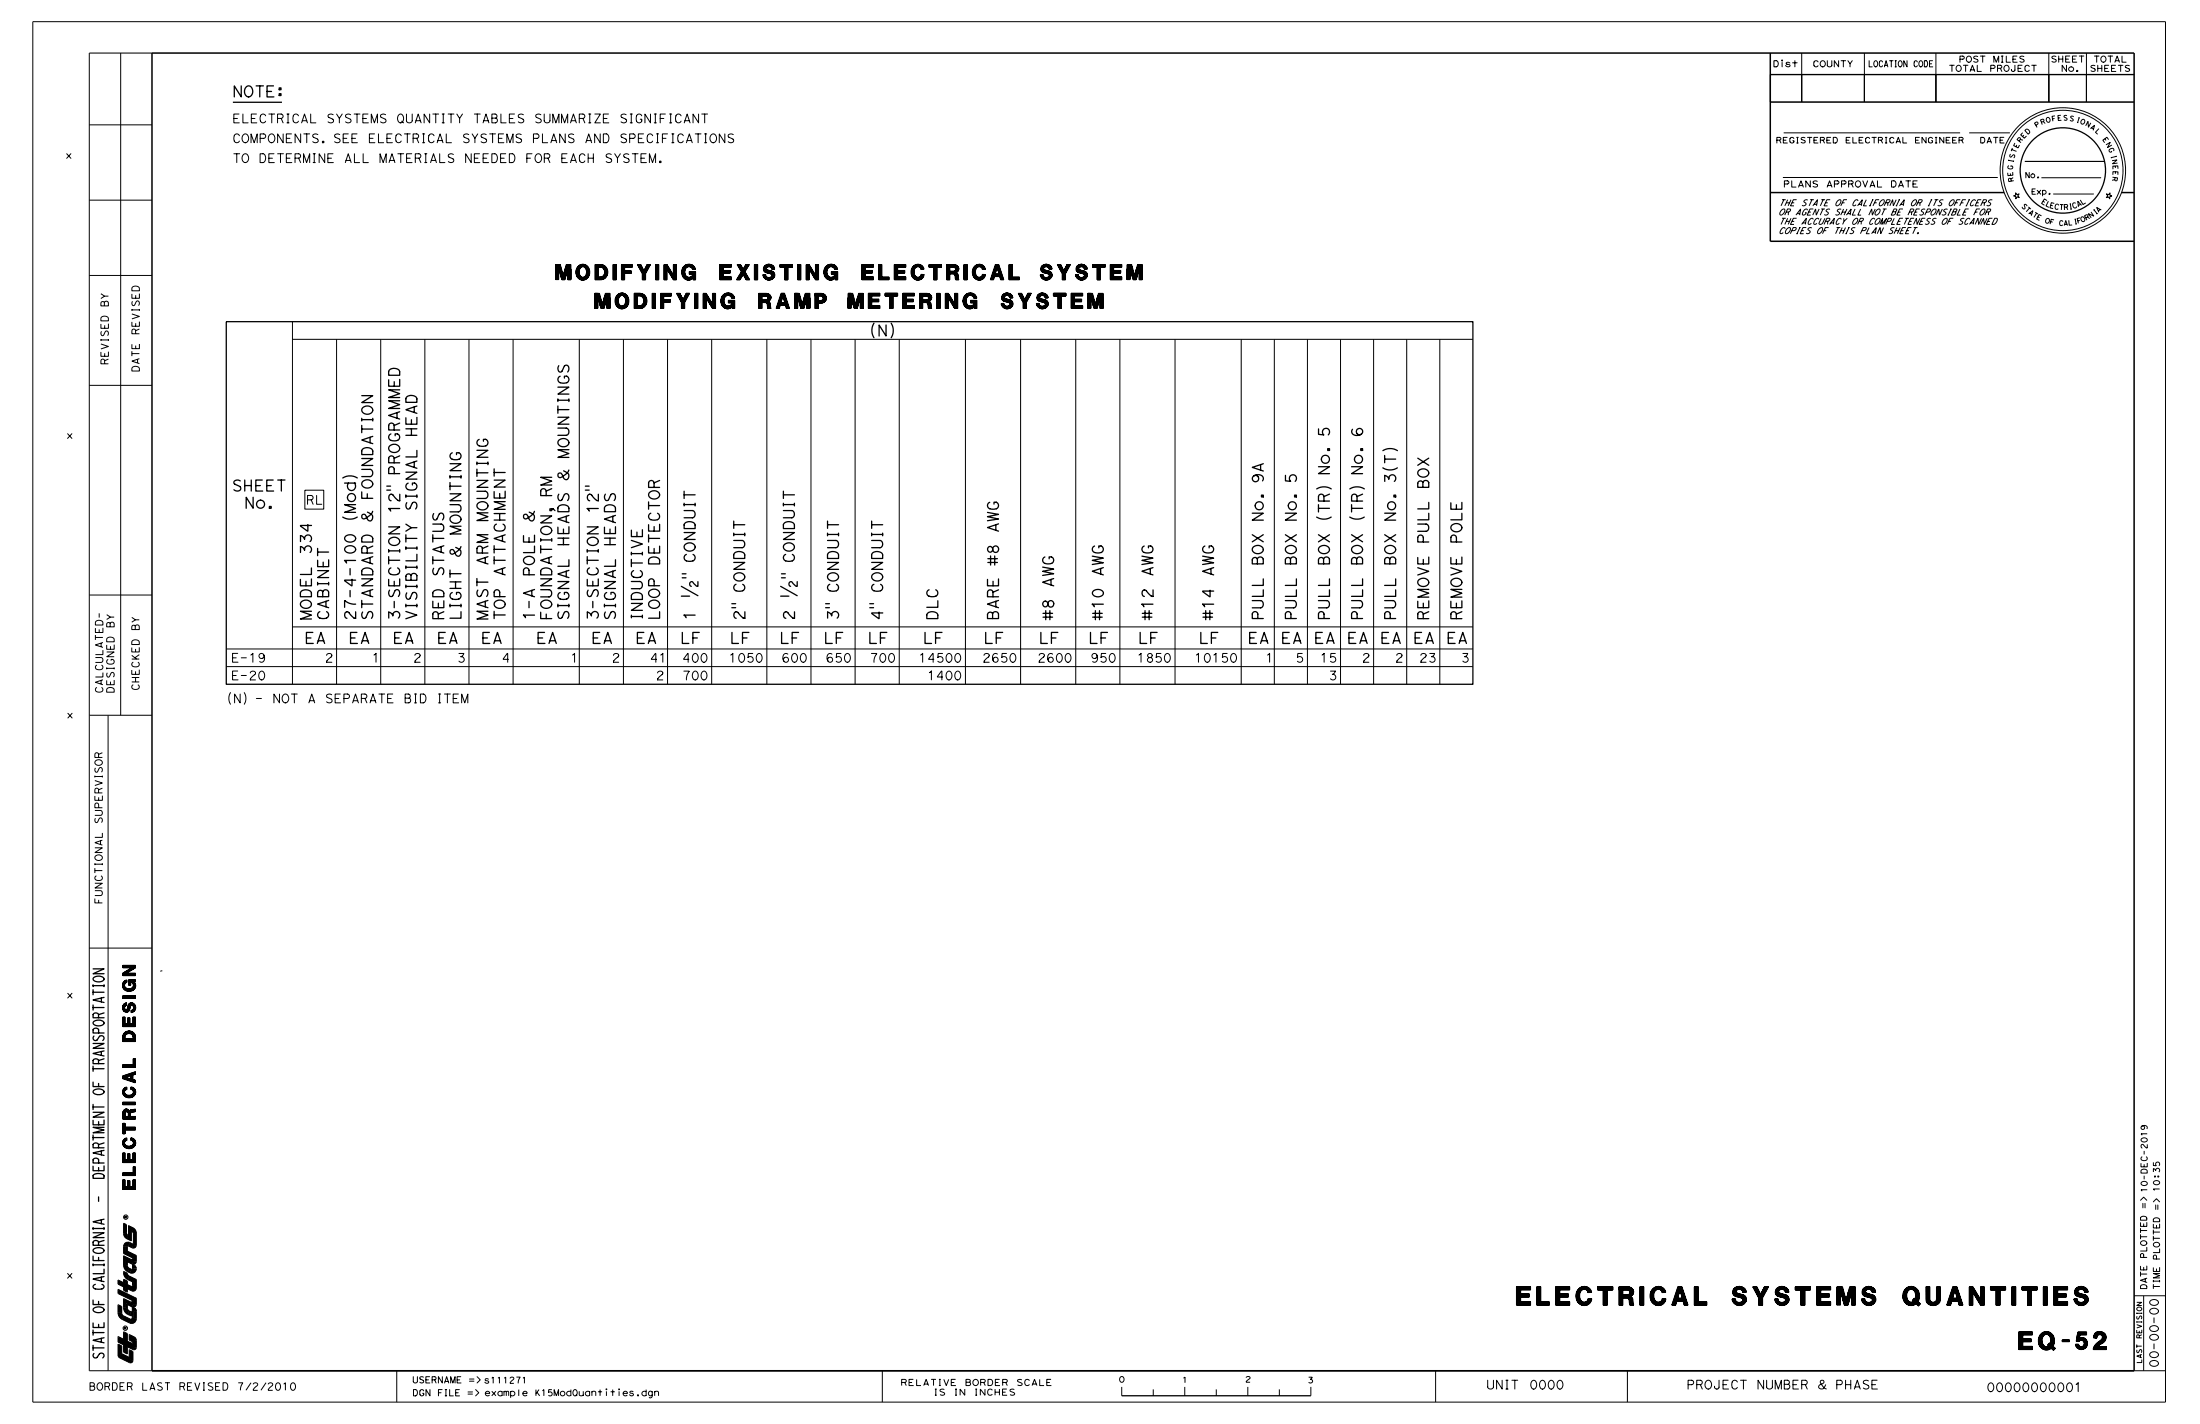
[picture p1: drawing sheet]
<svg xmlns="http://www.w3.org/2000/svg" width="432mm" height="279mm" viewBox="0 0 432 279" stroke-linecap="round" stroke-linejoin="round" font-family="sans-serif">
<g fill="none" stroke="#000" stroke-width=".25">
<path d="M45.7 20.1h9.6M44.4 63.1h244.7v71.2h-244.7zM171.5 63.4a2.72 2.72 0 0 0 0 2.9M173.9 63.8v2.1l-1.4-2.1v2.1M174.9 63.4a2.72 2.72 0 0 1 0 2.9M67.3 93.8a2.72 2.72 0 0 1 2.8 0M69.8 99h-2.2l2.2 .8-2.2 .7h2.2M75.9 95.4h.8M75.9 96.2h.8M114.9 95.4h.7M114.9 96.2h.7M258.4 95.9a2.72 2.72 0 0 1 2.9 0"/>
<path d="M264.9 95.9a2.72 2.72 0 0 1 2.9 0M271.4 91.8a2.72 2.72 0 0 0 2.9 0M271.4 88.4a2.72 2.72 0 0 1 2.9 0M67.3 101.5a2.72 2.72 0 0 0 2.8 0M133.7 117h1.6M133.7 115l3.3 1.9M133.9 112.6h.7M133.9 113.4h.7M137 114.1v.9h-.3l-.8-.8a.45 .45 0 0 0-.6 .3 .45 .45 0 0 0 .4 .5M143.6 118.5h.8M143.6 119.2h.8M153.2 117h1.6"/>
<path d="M153.2 115l3.3 1.9M153.4 112.6h.7M153.4 113.4h.7M156.5 114.1v.9h-.3l-.8-.8a.45 .45 0 0 0-.6 .3 .45 .45 0 0 0 .4 .5M162 118.5h.8M162 119.2h.8M170.7 118.5h.8M170.7 119.2h.8M258.4 101.5a2.72 2.72 0 0 0 2.9 0M264.9 101.5a2.72 2.72 0 0 0 2.9 0M18.3 193.2v.4M18.3 194.2v1"/>
<path d="M18.3 197.2v1M18.3 197.7h2.1M18.3 194.7h2.1M18.3 193.4h2.1M18.3 190.1h2.1l-2.1 1h2.1M18.4 191.8l.4-.2a1.27 1.27 0 0 1 1.6 .5 1.28 1.28 0 0 1-2.1-.1zM19.3 199.1a.59 .59 0 0 0-.5-.4 .59 .59 0 0 0-.5 .4v.6h2.1M19.9 195.8v.8M20.4 195.7l-2.1 .5 2.1 .5M20.4 193.2v.4M20.4 198.7l-1.1 .4v.6M18.3 212.3v.9h2.1"/>
<path d="M18.3 209.2v1M18.3 216.7v1M18.3 217.2h2.1M18.3 209.7h2.1M18.3 218.2h2.1l-2.1 1h2.1M18.3 204.7h2.1l-2.1 1h2.1M18.4 214l.4-.2a1.27 1.27 0 0 1 1.6 .4 1.28 1.28 0 0 1-2.1 0zM18.4 200.5l.4-.3a1.27 1.27 0 0 1 1.6 .5 1.28 1.28 0 0 1-2.1 0zM18.4 203.3a.51 .51 0 0 0 .1 .8 .51 .51 0 0 0 .8-.4 .55 .55 0 0 1 .8-.5 .55 .55 0 0 1 .1 1M19.3 208.1a.59 .59 0 0 0-.5-.4 .59 .59 0 0 0-.5 .4v.6h2.1M19.3 212.6v.6M19.4 202.7v-.6a.6 .6 0 0 0-.6-.4 .6 .6 0 0 0-.5 .4v.6h2.1"/>
<path d="M19.9 206.3v.8M20.4 219.8v.9h-2.1v-.9M20.4 206.2l-2.1 .5 2.1 .5M20.4 207.7l-1.1 .4v.6M18.3 222.7v1M18.3 223.2h2.1M18.3 230.6a1.59 1.59 0 0 1 2.1 .1v.5h-2.1zM19.3 224.6a.59 .59 0 0 0-.5-.3 .59 .59 0 0 0-.5 .3v.6h2.1M19.3 234.8v.9M19.4 220.1v.6M19.4 229.1v.6M19.4 228.2v-.6a.6 .6 0 0 0-.6-.4 .6 .6 0 0 0-.5 .4v.6h2.1"/>
<path d="M19.9 225.8v.8M19.9 239.3v.8M20.4 239.2l-2.1 .5 2.1 .5M20.4 228.8v.9h-2.1v-.9M20.4 225.7l-2.1 .5 2.1 .5M20.4 224.3l-1.1 .3v.6M20.4 221.2h-2.1l2.1 .5-2.1 .5h2.1M18.3 255.1v.9h2.1M18.3 246.5v.8h2.1M18.3 240.9v.3M18.3 248v.4M18.3 248.2h2.1"/>
<path d="M18.3 241h2.1M18.3 241.9h2.1l-2.1 .9h2.1M18.4 256.7l.4-.2a1.27 1.27 0 0 1 1.6 .5 1.28 1.28 0 0 1-2.1-.1zM18.4 245.1l.4-.2a1.27 1.27 0 0 1 1.6 .5 1.28 1.28 0 0 1-2.1-.1zM18.7 252a.49 .49 0 0 0-.4 .6 .49 .49 0 0 0 .7 .3 1.09 1.09 0 0 0 1.4-.5l-.4-.4M19.3 243.7a.59 .59 0 0 0-.5-.3 .59 .59 0 0 0-.5 .3v.6h2.1M19.3 246.7v.6M19.3 255.3v.7M19.4 259.8v.7M19.9 250.6v.8M20.4 259.5v1h-2.1v-.9M20.4 250.5l-2.1 .5 2.1 .5"/>
<path d="M20.4 249v.9h-2.1M20.4 240.9v.3M20.4 248v.4M20.4 243.4l-1.1 .3v.6M18.3 261v1M18.3 264v1M18.3 264.5h2.1M18.3 261.5h2.1M18.4 265.6a.51 .51 0 0 0 .1 .8 .51 .51 0 0 0 .8-.4 .55 .55 0 0 1 .8-.5 .55 .55 0 0 1 .1 .9M19.9 262.6v.8M20.4 262.5l-2.1 .5 2.1 .5M23.3 262.4v.8"/>
<path d="M23.3 263.9v2M23.8 264.2v1.5M24.4 261.5v3.7M24.9 261.7v3.8M25.5 262v.9M25.5 265v1.6M26.5 263v1.4M220.2 273.9h37.1"/>
<circle cx="404.9" cy="33.4" r="8.4"/>
</g>
<g fill="none" stroke="#000" stroke-width=".2">
<path d="M6.4 4.3h418.6v270.8h-418.6zM23.7 10.4v129.9M29.8 10.4h-12.3v258.6h12.3M347.5 14.7h71.4M349.8 12.2v.9M353.6 10.4v9.6M365.9 10.4v9.6M380 10.4v9.6M402.1 10.4v9.6M409.5 10.4v9.6M418.9 14.6h-71.4v5.4h71.4M17.5 24.5h12.3"/>
<path d="M17.5 39.3h12.3M349.9 34.8h42.2M350.1 26.1h34.6M386.5 26.1h8M395.6 37.8l.3 .4 .4-.2-.2 .4 .2 .4-.4-.2-.3 .4v-.4l-.4-.2 .4-.1zM397.4 31.7h15.6M400.7 34.9h11.7M403 38.1h8M413.4 38l.5 .2 .2-.4v.5l.4 .2-.4 .1v.4l-.3-.3-.4 .1 .3-.4zM17.5 54h12.3M17.5 75.6h12.3M57.4 63.1v71.2"/>
<path d="M57.4 66.6h231.7M66.1 66.6v67.7M74.7 66.6v67.7M83.4 66.6v67.7M92 66.6v67.7M100.7 66.6v67.7M113.7 66.6v67.7M122.4 66.6v67.7M131 66.6v67.7M139.7 66.6v67.7M150.5 66.6v67.7M159.2 66.6v67.7"/>
<path d="M167.8 66.6v67.7M176.5 66.6v67.7M189.5 66.6v67.7M200.3 66.6v67.7M211.1 66.6v67.7M219.8 66.6v67.7M230.6 66.6v67.7M243.6 66.6v67.7M250.1 66.6v67.7M256.6 66.6v67.7M263.1 66.6v67.7M269.6 66.6v67.7"/>
<path d="M276.1 66.6v67.7M282.6 66.6v67.7M59.8 96.2h3.7v3.7h-3.7zM17.5 116.8h12.3M44.4 127.3h244.7M44.4 130.8h244.7M45.2 135.9a2.17 2.17 0 0 0 0 2.3M47.9 135.9a2.17 2.17 0 0 1 0 2.3M57.4 123h231.7M17.5 140.3h12.3M21.2 140.3v128.7M17.5 186h12.3"/>
<path d="M31.9 190.5l-.4 .1M420.1 235.5l.6-.6 .7 .6M422.6 235.8l.7-.6 .6 .6M24.3 245.9l1.7 .9M24.3 246.4l.7 1.2M24.3 246.4l1.4 .7h.3v-.3M24.3 246.4v1.8a1.64 1.64 0 0 0 2 1.5l.4-.5v-.3l-.1-.5-1.6-.8M24.3 251.7l-1.1-.6v.9l1.1 .5M24.3 251.7v-.7l.7 .4v.6M24.3 252.5v.7l.7 .3v-.6M24.3 251.7l.7 1.2M25 245.5l1.7 .8"/>
<path d="M25 256.6v-.6l1.6 .8 .1 .5v1.5a.91 .91 0 0 1-1.3 .8l-1.4-.7a1.47 1.47 0 0 1-.8-1.3v-1.6l.7 .3v1.4l.1 .3 1.7 .8 .3-.2v-.5h-.6M25 249.8l-.7-.3a1.56 1.56 0 0 0 .8 1.6l.9 .4M25 247.6v.9l.8 .6 .2-.2v-.8M25 252l-.7 .5M25 245.5l-.7 .4M25 249.8l.3 .6 1.4 .7M25.2 240.5a1.72 1.72 0 0 1 1.5 1.4v2.6l-.2 .3-.4 .1-1.1-.4v1M25.2 242.4l.6 1.1M25.2 240.5l.6 1.1M25.2 242.4l-.2-.2-.2-.3v-1.6l-.5-.3v2a1.16 1.16 0 0 0 .6 1.1l.9 .4M25.2 240.5v1.9M25.7 255.5l-1.4-.7v1.8a1.56 1.56 0 0 0 1.1 1.5"/>
<path d="M25.8 241.6l.3 .1 .1 .4v1.8l-.2 .2a1.1 1.1 0 0 0-1.6-.1l-.1 .6v1.3M25.8 241.6v1.9M26 256.4v.8l-.3 .2a.81 .81 0 0 1-.7-.7M26 255.2l-.1 .2-.2 .1M26 251.5l-.1 .9-.9-.4M26.1 246.7v.2M26.1 248.6h.1M26.5 248.9h.1M26.6 248.9h.1M26.7 252.7l-.1 .4-.3 .2-1.3-.4M26.7 254.7v1.4l-.4 .4-.4-.1M26.7 246.3v1.4l-.4 .4-.4-.1"/>
<path d="M26.7 251.1v1.6M26.7 254.7l-.7 .5M26.7 246.3l-.7 .5M26.7 251.1l-.7 .4M26.7 254.7l-3.5-1.7v.8l2.8 1.4M418.9 254.2h6.1M420.7 254.2v14.8M23.2 262.2l1.1 .6v-1.5l.7 .4v1.5l1 .4v-.4l-.6-.3v-1.1l.9 .5 .4 .4v1.7a.44 .44 0 0 1-.6 .4l-1.1-.6v1.5l-.7-.4v-1.4l-1.1-.6zM23.9 265.5v-1.4l-.7-.4v2.4l.3 .3 1.9 1a.47 .47 0 0 0 .7-.5v-1.7l-.7-.4v1.4M26.5 264.4l-.3 .2M77.9 269v6.1M119 273v.9"/>
<path d="M121.5 273v.9M173.2 268.9v6.2M220.2 272.1v1.8M226.4 272.6v1.3M232.5 272.1v1.8M238.7 272.6v1.3M244.9 272.1v1.8M251.1 272.6v1.3M257.3 272.1v1.8M281.8 268.9v6.2M319.4 268.9v6.2M418.9 269h6.1"/>
<circle cx="349.8" cy="11.9" r=".09"/>
<circle cx="404.9" cy="33.4" r="11.8"/>
<circle cx="404.9" cy="33.4" r="12.3"/>
<circle cx="24.7" cy="238.8" r=".43"/>
<circle cx="24.6" cy="260.6" r=".43"/>
<circle cx="119" cy="272.6" r=".09"/>
<circle cx="121.5" cy="272.6" r=".09"/>
</g>
<g fill="none" stroke="#000" stroke-width=".3">
<path d="M29.8 10.4h389.1v258.6h-389.1zM347.5 10.4v36.9h71.4M347.5 37.8h45.9M416.4 37.8h2.5M23.3 251.7l3 1.5M23.3 253.4l3.2 1.5v1l-.3 .3h-.2M23.3 253.5l3 1.5v.9l-.2 .1M23.3 251.5l3.2 1.6M23.4 256.3l.1 1.3a1.17 1.17 0 0 0 .6 1l1.7 .8 .5-.3 .2-.3v-1.5l-.4-.4M23.6 256.3v1.3a1.01 1.01 0 0 0 .6 .9l1.4 .7a.46 .46 0 0 0 .7-.4v-1.5l-.2-.3M24.5 240.3v2a1.45 1.45 0 0 0 1.2 .9M24.5 255.1v1.5a1.34 1.34 0 0 0 1.6 1.2"/>
<path d="M24.5 248.2a1.38 1.38 0 0 0 1.7 1.2l.3-.5M24.5 249.7a1.17 1.17 0 0 0 .7 1.1l1.1 .5v1.7M24.5 251.3v1.9M24.6 240.3v1.7a1.18 1.18 0 0 0 1.1 1M24.7 242l.2 .5 .8 .4M24.7 255.5l1.3 .7M24.7 255.3l1.4 .7M24.7 255.1v1.5M24.7 256.6a1.13 1.13 0 0 0 1.4 1M24.7 251.3v2M24.7 248.2a1.11 1.11 0 0 0 1.5 1l.1-.3-.1-.3M24.7 249.8l.4 .7 1.4 .7v1.9"/>
<path d="M25.3 241.1l.9 .5 .2 .5M25.3 241l1 .5 .2 .6M25.3 240.8l1.1 .5M25.3 240.9l1 .5M25.4 241.1v1.7M25.5 259.5a.79 .79 0 0 0 1.1-.7v-1.5l-.1-.4-.4-.3v2l-.3 .4-.3-.1-1.5-.8-.2-.4v-1.3l-.5-.2a2.39 2.39 0 0 0 .4 2.4l1.8 .9M25.6 241.2v1.7M26 256.3l-1.1-.5v.8a.89 .89 0 0 0 1.1 .8l.1-.2M26 256.3a.45 .45 0 0 0 .6-.4v-1.1l-3.3-1.6v.5l2.8 1.4-.1 .4-.2 .1-1.4-.6v1.6a1.54 1.54 0 0 0 1.7 1.4M26.1 244.6l-.8-.4-.5 .1-.1 1.4 1.8 .8-.1 1.2-.4 .1-1.3-.7v1.2M26.1 241.2l.4 .4 .1 .5M26.1 252.2l-.2 .3-1-.4v-.7l-.5-.2v.7l-1.1-.6v.6l1.1 .5v.7l.5 .2v-.6l1 .5a.49 .49 0 0 0 .7-.5"/>
<path d="M26.1 244.4l-.9-.4-.4 .1-.2 .3-.1 1.4 1.8 .8v.9l-.2 .1-1.6-.8v1.5M26.1 252.2v-.8a1.97 1.97 0 0 1-1.7-1.7l.5 .2 .4 .6 1.3 .6v1.6M26.1 246.7l-1.7-.8v-1.3a.73 .73 0 0 1 1-.7l.6 .3 .2-.1 .1-2a.77 .77 0 0 0-.6-.7v1.9a1.47 1.47 0 0 1-1.3-1.3v-1.8l.3 .2v1.5a.76 .76 0 0 0 .6 .7v-1.9a1.48 1.48 0 0 1 1.3 1.2v2.4a.45 .45 0 0 1-.6 .4l-.8-.4-.3 .1v1.2l1.7 .8v1.1a.45 .45 0 0 1-.6 .4l-1.1-.5v.9a1 1 0 0 0 1.2 .8v-.8l.4 .2 .1 .4M26.1 248.4l.4 .5M26.1 246.9v.2l-.4 .1-1.3-.6v1.6a1.53 1.53 0 0 0 1.9 1.4l.3-.7M26.2 255.3a.49 .49 0 0 1-.7 .4M26.2 258.6a.56 .56 0 0 1-.8 .5M26.3 244.3l-.2 .1M26.3 252.2a.46 .46 0 0 1-.7 .5M26.3 246.9a.49 .49 0 0 1-.7 .5M26.4 241.9v2.4M26.4 255.3l-.3 .5-.6 .1"/>
<path d="M26.5 252.2l-.3 .6h-.6M26.5 246.9l-.4 .6h-.6M26.5 244.3l-.1 .2-.3 .1M26.5 243.9l-.4 .4h-.2M26.5 241.9v2.4M23.3 262.6l2.8 1.4v-1l-.6-.3M23.3 263.1l2.9 1.5 .3-.2M23.3 263.2l1.1 .6M23.3 262.4l1.1 .6M23.3 263l3 1.5M23.3 263.9l.5 .3M23.4 265.9l.2 .3 1.9 .9 .4-.2"/>
<path d="M23.4 264v1.9M23.5 266l2.2 1.1M23.5 264v1.9l2.2 1.1v-1.9M23.7 264.1v1.7l1.9 1v-1.7M23.8 265.7l1.7 .9M23.8 265.6l1.7 .8M24.4 261.5l.5 .2M24.4 265.2l.5 .3M24.5 261.6v3.7M24.6 261.6v3.7M24.8 261.7v3.7M24.9 263.2l1.2 .6"/>
<path d="M25.5 262l.8 .4 .3 .4v1.6l-.1 .2-.3 .1-1.3-.6M25.5 262.4l.9 .5v1.5l-3.1-1.6M25.5 262.2l.7 .3M25.5 262.9l.6 .3M25.5 262.6l.8 .4v1.2l-3-1.5M25.5 262.3l.9 .5M25.5 265l.5 .3v1.6l-.3 .4-2.1-1-.3-.4M25.8 265.2v1.8M26.2 262.5l.3 .5"/>
</g>
<text font-size="3.6" x="297.6" y="256.1">ELECTRICAL SYSTEMS QUANTITIES</text>
<text font-size="3.5" x="396.2" y="264.8">EQ-52</text>
<g font-size="3">
<text x="109.1" y="54.9">MODIFYING EXISTING ELECTRICAL SYSTEM</text>
<text x="116.7" y="60.5">MODIFYING RAMP METERING SYSTEM</text>
</g>
<g font-size="2.5">
<text x="26.6" y="195.9" transform="rotate(-90 26.6 195.9)">IG N</text>
<text x="26.6" y="204.4" transform="rotate(-90 26.6 204.4)">D ES</text>
<text x="26.6" y="216.8" transform="rotate(-90 26.6 216.8)">IC A L</text>
<text x="26.6" y="233.4" transform="rotate(-90 26.6 233.4)">ELEC TR</text>
</g>
<g font-size="2.2">
<text x="45.6" y="19">NOTE:</text>
<text x="78.4" y="76.2" transform="rotate(-90 78.4 76.2)">ED</text>
<text x="111.7" y="81.5" transform="rotate(-90 111.7 81.5)">TINGS</text>
<text x="81.8" y="85.8" transform="rotate(-90 81.8 85.8)">HEAD</text>
<text x="111.7" y="87.9" transform="rotate(-90 111.7 87.9)">OUN</text>
<text x="95.8" y="93.9" transform="rotate(-90 95.8 93.9)">TING</text>
<text x="99.1" y="93.8" transform="rotate(-90 99.1 93.8)">T</text>
<text x="111.7" y="94.4" transform="rotate(-90 111.7 94.4)">&amp;</text>
<text x="111.7" y="90.1" transform="rotate(-90 111.7 90.1)">M</text>
<text x="260.9" y="91.2" transform="rotate(-90 260.9 91.2)">o. 5</text>
<text x="267.4" y="91.2" transform="rotate(-90 267.4 91.2)">o. 6</text>
<text x="45.5" y="96.3">SHEET</text>
<text x="47.9" y="99.7">No.</text>
<text x="69.8" y="98.7" transform="rotate(-90 69.8 98.7)">od</text>
<text x="73.2" y="98.2" transform="rotate(-90 73.2 98.2)">FOUNDATION</text>
<text x="78.4" y="100.8" transform="rotate(-90 78.4 100.8)">12&quot; PROGRAMM</text>
<text x="81.8" y="100.3" transform="rotate(-90 81.8 100.3)">SIGNAL</text>
<text x="90.5" y="96.5" transform="rotate(-90 90.5 96.5)">TING</text>
<text x="95.8" y="100.3" transform="rotate(-90 95.8 100.3)">OUN</text>
<text x="99.1" y="98.1" transform="rotate(-90 99.1 98.1)">EN</text>
<text x="108.3" y="100.8" transform="rotate(-90 108.3 100.8)">, RM</text>
<text x="117.4" y="100.8" transform="rotate(-90 117.4 100.8)">12&quot;</text>
<text x="247.9" y="100.3" transform="rotate(-90 247.9 100.3)">o. 9A</text>
<text x="254.4" y="100.3" transform="rotate(-90 254.4 100.3)">o. 5</text>
<text x="273.9" y="100.3" transform="rotate(-90 273.9 100.3)">o. 3(T)</text>
<text x="280.4" y="96" transform="rotate(-90 280.4 96)">BOX</text>
<text x="73.2" y="102.5" transform="rotate(-90 73.2 102.5)">&amp;</text>
<text x="90.5" y="105.1" transform="rotate(-90 90.5 105.1)">M</text>
<text x="90.5" y="102.9" transform="rotate(-90 90.5 102.9)">OUN</text>
<text x="95.8" y="102.5" transform="rotate(-90 95.8 102.5)">M</text>
<text x="104.9" y="102.5" transform="rotate(-90 104.9 102.5)">&amp;</text>
<text x="111.7" y="107.3" transform="rotate(-90 111.7 107.3)">HEADS</text>
<text x="120.8" y="107.3" transform="rotate(-90 120.8 107.3)">HEADS</text>
<text x="196" y="104.6" transform="rotate(-90 196 104.6)">AWG</text>
<text x="247.9" y="102.5" transform="rotate(-90 247.9 102.5)">N</text>
<text x="254.4" y="102.5" transform="rotate(-90 254.4 102.5)">N</text>
<text x="260.9" y="102.5" transform="rotate(-90 260.9 102.5)">(TR) N</text>
<text x="267.4" y="102.5" transform="rotate(-90 267.4 102.5)">(TR) N</text>
<text x="273.9" y="102.5" transform="rotate(-90 273.9 102.5)">N</text>
<text x="280.4" y="106.7" transform="rotate(-90 280.4 106.7)">PULL</text>
<text x="286.9" y="106.7" transform="rotate(-90 286.9 106.7)">POLE</text>
<text x="61.1" y="108.9" transform="rotate(-90 61.1 108.9)">334</text>
<text x="64.5" y="111.6" transform="rotate(-90 64.5 111.6)">ET</text>
<text x="87.1" y="113.2" transform="rotate(-90 87.1 113.2)">STATUS</text>
<text x="90.5" y="109.4" transform="rotate(-90 90.5 109.4)">&amp;</text>
<text x="95.8" y="111" transform="rotate(-90 95.8 111)">ARM</text>
<text x="99.1" y="113.2" transform="rotate(-90 99.1 113.2)">ATTACHM</text>
<text x="104.9" y="113.2" transform="rotate(-90 104.9 113.2)">POLE</text>
<text x="129.5" y="111" transform="rotate(-90 129.5 111)">DETECTOR</text>
<text x="136.4" y="113.8" transform="rotate(-90 136.4 113.8)">&quot; CONDUIT</text>
<text x="155.9" y="113.8" transform="rotate(-90 155.9 113.8)">&quot; CONDUIT</text>
<text x="196" y="111" transform="rotate(-90 196 111)">#8</text>
<text x="216.6" y="113.2" transform="rotate(-90 216.6 113.2)">AWG</text>
<text x="226.3" y="113.2" transform="rotate(-90 226.3 113.2)">AWG</text>
<text x="238.2" y="113.2" transform="rotate(-90 238.2 113.2)">AWG</text>
<text x="247.9" y="111" transform="rotate(-90 247.9 111)">BOX</text>
<text x="254.4" y="111" transform="rotate(-90 254.4 111)">BOX</text>
<text x="260.9" y="111" transform="rotate(-90 260.9 111)">BOX</text>
<text x="267.4" y="111" transform="rotate(-90 267.4 111)">BOX</text>
<text x="273.9" y="111" transform="rotate(-90 273.9 111)">BOX</text>
<text x="61.1" y="119.6" transform="rotate(-90 61.1 119.6)">ODEL</text>
<text x="95.8" y="119.6" transform="rotate(-90 95.8 119.6)">AST</text>
<text x="206.8" y="115.3" transform="rotate(-90 206.8 115.3)">AWG</text>
<text x="280.4" y="115.3" transform="rotate(-90 280.4 115.3)">OVE</text>
<text x="286.9" y="115.3" transform="rotate(-90 286.9 115.3)">OVE</text>
<text x="61.1" y="121.8" transform="rotate(-90 61.1 121.8)">M</text>
<text x="64.5" y="121.8" transform="rotate(-90 64.5 121.8)">CABIN</text>
<text x="69.8" y="121.8" transform="rotate(-90 69.8 121.8)">27-4-100</text>
<text x="73.2" y="121.8" transform="rotate(-90 73.2 121.8)">STANDARD</text>
<text x="78.4" y="121.8" transform="rotate(-90 78.4 121.8)">3-SECTION</text>
<text x="81.8" y="121.8" transform="rotate(-90 81.8 121.8)">VISIBILITY</text>
<text x="87.1" y="121.8" transform="rotate(-90 87.1 121.8)">RED</text>
<text x="90.5" y="121.8" transform="rotate(-90 90.5 121.8)">LIGHT</text>
<text x="95.8" y="121.8" transform="rotate(-90 95.8 121.8)">M</text>
<text x="99.1" y="121.8" transform="rotate(-90 99.1 121.8)">TOP</text>
<text x="104.9" y="121.8" transform="rotate(-90 104.9 121.8)">1-A</text>
<text x="108.3" y="121.8" transform="rotate(-90 108.3 121.8)">FOUNDATION</text>
<text x="111.7" y="121.8" transform="rotate(-90 111.7 121.8)">SIGNAL</text>
<text x="117.4" y="121.8" transform="rotate(-90 117.4 121.8)">3-SECTION</text>
<text x="120.8" y="121.8" transform="rotate(-90 120.8 121.8)">SIGNAL</text>
<text x="126.1" y="121.8" transform="rotate(-90 126.1 121.8)">INDUCTIVE</text>
<text x="129.5" y="121.8" transform="rotate(-90 129.5 121.8)">LOOP</text>
<text x="136.4" y="121.8" transform="rotate(-90 136.4 121.8)">1</text>
<text x="146.2" y="121.8" transform="rotate(-90 146.2 121.8)">2&quot; CONDUIT</text>
<text x="155.9" y="121.8" transform="rotate(-90 155.9 121.8)">2</text>
<text x="164.6" y="121.8" transform="rotate(-90 164.6 121.8)">3&quot; CONDUIT</text>
<text x="173.2" y="121.8" transform="rotate(-90 173.2 121.8)">4&quot; CONDUIT</text>
<text x="184.1" y="121.8" transform="rotate(-90 184.1 121.8)">DLC</text>
<text x="196" y="121.8" transform="rotate(-90 196 121.8)">BARE</text>
<text x="206.8" y="121.8" transform="rotate(-90 206.8 121.8)">#8</text>
<text x="216.6" y="121.8" transform="rotate(-90 216.6 121.8)">#10</text>
<text x="226.3" y="121.8" transform="rotate(-90 226.3 121.8)">#12</text>
<text x="238.2" y="121.8" transform="rotate(-90 238.2 121.8)">#14</text>
<text x="247.9" y="121.8" transform="rotate(-90 247.9 121.8)">PULL</text>
<text x="254.4" y="121.8" transform="rotate(-90 254.4 121.8)">PULL</text>
<text x="260.9" y="121.8" transform="rotate(-90 260.9 121.8)">PULL</text>
<text x="267.4" y="121.8" transform="rotate(-90 267.4 121.8)">PULL</text>
<text x="273.9" y="121.8" transform="rotate(-90 273.9 121.8)">PULL</text>
<text x="280.4" y="121.8" transform="rotate(-90 280.4 121.8)">REM</text>
<text x="286.9" y="121.8" transform="rotate(-90 286.9 121.8)">REM</text>
<text x="59.8" y="126.2">EA</text>
<text x="68.4" y="126.2">EA</text>
<text x="77.1" y="126.2">EA</text>
<text x="85.7" y="126.2">EA</text>
<text x="94.4" y="126.2">EA</text>
<text x="105.2" y="126.2">EA</text>
<text x="116" y="126.2">EA</text>
<text x="124.7" y="126.2">EA</text>
<text x="133.5" y="126.2">LF</text>
<text x="143.2" y="126.2">LF</text>
<text x="152.9" y="126.2">LF</text>
<text x="161.6" y="126.2">LF</text>
<text x="170.3" y="126.2">LF</text>
<text x="181.1" y="126.2">LF</text>
<text x="193" y="126.2">LF</text>
<text x="203.8" y="126.2">LF</text>
<text x="213.6" y="126.2">LF</text>
<text x="223.3" y="126.2">LF</text>
<text x="235.2" y="126.2">LF</text>
<text x="244.9" y="126.2">EA</text>
<text x="251.4" y="126.2">EA</text>
<text x="257.9" y="126.2">EA</text>
<text x="264.4" y="126.2">EA</text>
<text x="270.9" y="126.2">EA</text>
<text x="277.4" y="126.2">EA</text>
<text x="283.9" y="126.2">EA</text>
</g>
<g font-size="1.7">
<text x="45.6" y="28">COMPONENTS. SEE ELECTRICAL SYSTEMS PLANS AND SPECIFICATIONS</text>
<text x="45.6" y="24.1">ELECTRICAL SYSTEMS QUANTITY TABLES SUMMARIZE SIGNIFICANT</text>
<text x="45.6" y="31.9">TO DETERMINE ALL MATERIALS NEEDED FOR EACH SYSTEM.</text>
<text x="60.1" y="98.9">RL</text>
<text x="45.3" y="129.9">E-19</text>
<text x="63.8" y="129.9">2</text>
<text x="72.9" y="129.9">1</text>
<text x="81.1" y="129.9">2</text>
<text x="89.7" y="129.9">3</text>
<text x="98.4" y="129.9">4</text>
<text x="111.9" y="129.9">1</text>
<text x="120.1" y="129.9">2</text>
<text x="127.5" y="129.9">41</text>
<text x="133.9" y="129.9">400</text>
<text x="143" y="129.9">1050</text>
<text x="153.4" y="129.9">600</text>
<text x="162" y="129.9">650</text>
<text x="170.7" y="129.9">700</text>
<text x="180.2" y="129.9">14500</text>
<text x="192.8" y="129.9">2650</text>
<text x="203.6" y="129.9">2600</text>
<text x="214" y="129.9">950</text>
<text x="223.1" y="129.9">1850</text>
<text x="234.4" y="129.9">10150</text>
<text x="248.3" y="129.9">1</text>
<text x="254.2" y="129.9">5</text>
<text x="259" y="129.9">15</text>
<text x="267.3" y="129.9">2</text>
<text x="273.8" y="129.9">2</text>
<text x="278.5" y="129.9">23</text>
<text x="286.7" y="129.9">3</text>
<text x="44.4" y="137.9">(N) - NOT A SEPARATE BID ITEM</text>
<text x="45.3" y="133.4">E-20</text>
<text x="128.7" y="133.4">2</text>
<text x="133.9" y="133.4">700</text>
<text x="181.9" y="133.4">1400</text>
<text x="260.7" y="133.4">3</text>
<text x="423.6" y="268.4" transform="rotate(-90 423.6 268.4)">00-00-00</text>
<text x="291.7" y="272.5">UNIT</text>
<text x="300.1" y="272.5">0000</text>
<text x="331" y="272.5">PROJECT NUMBER &amp; PHASE</text>
<text x="389.9" y="273">00000000001</text>
</g>
<g font-size="1.5">
<text x="21.3" y="60.3" transform="rotate(-90 21.3 60.3)">BY</text>
<text x="27.4" y="65.7" transform="rotate(-90 27.4 65.7)">REVISED</text>
<text x="21.3" y="71.6" transform="rotate(-90 21.3 71.6)">REVISED</text>
<text x="27.4" y="73.1" transform="rotate(-90 27.4 73.1)">DATE</text>
<text x="22.4" y="123.3" transform="rotate(-90 22.4 123.3)">BY</text>
<text x="27.3" y="123.8" transform="rotate(-90 27.3 123.8)">BY</text>
<text x="20.2" y="136.1" transform="rotate(-90 20.2 136.1)">CALCULATED-</text>
<text x="22.4" y="136.1" transform="rotate(-90 22.4 136.1)">DESIGNED</text>
<text x="27.3" y="135.5" transform="rotate(-90 27.3 135.5)">CHECKED</text>
<text x="20.1" y="161.7" transform="rotate(-90 20.1 161.7)">SUPERVISOR</text>
<text x="20.1" y="177.4" transform="rotate(-90 20.1 177.4)">FUNCTIONAL</text>
<text x="17.4" y="272.8">BORDER LAST REVISED 7/2/2010</text>
</g>
<g font-size="1.3">
<text x="13.1" y="31.1">x</text>
<text x="13.1" y="86">x</text>
<text x="13.1" y="140.9">x</text>
<text x="13.1" y="195.8">x</text>
<text x="13.1" y="250.8">x</text>
</g>
<g font-size="1.2">
<text x="347.9" y="13.1">Dist</text>
<text x="355.7" y="13.1">COUNTY</text>
<text x="366.6" y="13.1">LOCATION CODE</text>
<text x="382.4" y="14">TOTAL PROJECT</text>
<text x="384.4" y="12.2">POST MILES</text>
<text x="402.5" y="12.2">SHEET</text>
<text x="404.5" y="14">No.</text>
<text x="410.1" y="14">SHEETS</text>
<text x="410.8" y="12.2">TOTAL</text>
<text x="349" y="40.4">THE STATE OF CALIFORNIA OR ITS OFFICERS</text>
<text x="350" y="36.7">PLANS APPROVAL DATE</text>
<text x="349" y="45.9">COPIES OF THIS PLAN SHEET.</text>
<text x="349" y="44">THE ACCURACY OR COMPLETENESS OF SCANNED</text>
<text x="349" y="42.2">OR AGENTS SHALL NOT BE RESPONSIBLE FOR</text>
<text x="423.9" y="233.9" transform="rotate(-90 423.9 233.9)">10:35</text>
<text x="421.4" y="237.2" transform="rotate(-90 421.4 237.2)">=&gt; 10-DEC-2019</text>
<text x="423.9" y="237.5" transform="rotate(-90 423.9 237.5)">=&gt;</text>
<text x="421.4" y="246.9" transform="rotate(-90 421.4 246.9)">PLOTTED</text>
<text x="423.9" y="247.3" transform="rotate(-90 423.9 247.3)">PLOTTED</text>
<text x="421.4" y="253" transform="rotate(-90 421.4 253)">DATE</text>
<text x="423.9" y="253" transform="rotate(-90 423.9 253)">TIME</text>
<text x="80.9" y="271.3">USERNAME =&gt; s111271</text>
<text x="80.9" y="273.9">DGN FILE =&gt;</text>
<text x="95.1" y="273.9">example K15ModQuantities.dgn</text>
<text x="176.7" y="271.9">RELATIVE BORDER SCALE</text>
<text x="183.1" y="273.8">IS IN INCHES</text>
</g>
<g font-size="1.1">
<text x="348.5" y="28.1">REGISTERED ELECTRICAL ENGINEER</text>
<text x="388.5" y="28.1">DATE</text>
<text x="398.6" y="38.1">Exp.</text>
<text x="400.5" y="39.8" transform="rotate(32 400.5 39.8)">E</text>
<text x="402.2" y="40.7" transform="rotate(15 402.2 40.7)">E</text>
<text x="403.1" y="41" transform="rotate(9 403.1 41)">C</text>
<text x="404.1" y="41.2" transform="rotate(3 404.1 41.2)">T</text>
<text x="405" y="41.2" transform="rotate(-2 405 41.2)">R</text>
<text x="406" y="41.1" transform="rotate(-8 406 41.1)">I</text>
<text x="406.9" y="41" transform="rotate(-20 406.9 41)">C</text>
<text x="407.8" y="40.7" transform="rotate(-25 407.8 40.7)">A</text>
<text x="408.6" y="40.2" transform="rotate(-31 408.6 40.2)">L</text>
<text x="219.5" y="271.2">0</text>
<text x="231.9" y="271.3">1</text>
<text x="244.3" y="271.2">2</text>
<text x="256.5" y="271.3">3</text>
</g>
<g font-size="1">
<text x="402.8" y="23.8" transform="rotate(-10 402.8 23.8)">F</text>
<text x="403.8" y="23.7" transform="rotate(-4 403.8 23.7)">E</text>
<text x="404.9" y="23.6" transform="rotate(1 404.9 23.6)">S</text>
<text x="406.1" y="23.6" transform="rotate(12 406.1 23.6)">S</text>
<text x="407.3" y="23.9" transform="rotate(17 407.3 23.9)">I</text>
<text x="396" y="29.2" transform="rotate(-63 396 29.2)">E</text>
<text x="396.6" y="28.1" transform="rotate(-53 396.6 28.1)">R</text>
<text x="397.2" y="27.3" transform="rotate(-47 397.2 27.3)">E</text>
<text x="397.9" y="26.4" transform="rotate(-42 397.9 26.4)">D</text>
<text x="399.7" y="25.1" transform="rotate(-31 399.7 25.1)">P</text>
<text x="400.7" y="24.5" transform="rotate(-20 400.7 24.5)">R</text>
<text x="401.7" y="24.1" transform="rotate(-15 401.7 24.1)">O</text>
<text x="408.2" y="24.2" transform="rotate(22 408.2 24.2)">O</text>
<text x="409.2" y="24.6" transform="rotate(28 409.2 24.6)">N</text>
<text x="410.1" y="25.1" transform="rotate(33 410.1 25.1)">A</text>
<text x="411.1" y="25.8" transform="rotate(44 411.1 25.8)">L</text>
<text x="412.6" y="27.4" transform="rotate(55 412.6 27.4)">E</text>
<text x="413.2" y="28.3" transform="rotate(60 413.2 28.3)">N</text>
<text x="413.8" y="29.2" transform="rotate(65 413.8 29.2)">G</text>
<text x="395" y="33.4" transform="rotate(-85 395 33.4)">G</text>
<text x="395.1" y="34.5" transform="rotate(-96 395.1 34.5)">E</text>
<text x="395.1" y="32.1" transform="rotate(-79 395.1 32.1)">I</text>
<text x="395.3" y="35.6" transform="rotate(-101 395.3 35.6)">R</text>
<text x="395.3" y="31.2" transform="rotate(-74 395.3 31.2)">S</text>
<text x="395.6" y="30.2" transform="rotate(-69 395.6 30.2)">T</text>
<text x="397.4" y="34.9">No.</text>
<text x="414.3" y="30.4" transform="rotate(76 414.3 30.4)">I</text>
<text x="414.5" y="31.3" transform="rotate(81 414.5 31.3)">N</text>
<text x="414.7" y="34.6" transform="rotate(98 414.7 34.6)">R</text>
<text x="414.7" y="32.4" transform="rotate(87 414.7 32.4)">E</text>
<text x="414.7" y="33.5" transform="rotate(92 414.7 33.5)">E</text>
<text x="396.7" y="40.5" transform="rotate(46 396.7 40.5)">S</text>
<text x="397.3" y="41.2" transform="rotate(41 397.3 41.2)">T</text>
<text x="398" y="41.8" transform="rotate(37 398 41.8)">A</text>
<text x="411.8" y="41.8" transform="rotate(-43 411.8 41.8)">A</text>
<text x="398.8" y="42.4" transform="rotate(32 398.8 42.4)">T</text>
<text x="399.6" y="42.9" transform="rotate(27 399.6 42.9)">E</text>
<text x="401.3" y="43.6" transform="rotate(18 401.3 43.6)">O</text>
<text x="402.2" y="43.9" transform="rotate(13 402.2 43.9)">F</text>
<text x="404" y="44.2" transform="rotate(4 404 44.2)">C</text>
<text x="405" y="44.3" transform="rotate(-1 405 44.3)">A</text>
<text x="405.9" y="44.2" transform="rotate(-6 405.9 44.2)">L</text>
<text x="407" y="44.1" transform="rotate(-10 407 44.1)">I</text>
<text x="407.8" y="43.9" transform="rotate(-15 407.8 43.9)">F</text>
<text x="408.6" y="43.7" transform="rotate(-24 408.6 43.7)">O</text>
<text x="409.5" y="43.3" transform="rotate(-29 409.5 43.3)">R</text>
<text x="410.3" y="42.8" transform="rotate(-34 410.3 42.8)">N</text>
<text x="411.2" y="42.2" transform="rotate(-38 411.2 42.2)">I</text>
<text x="420.4" y="262.7" transform="rotate(-90 420.4 262.7)">REVISION</text>
<text x="420.4" y="267.6" transform="rotate(-90 420.4 267.6)">LAST</text>
</g>
<g font-size=".5">
<text x="24.9" y="239" transform="rotate(-90 24.9 239)">R</text>
<text x="24.8" y="260.8" transform="rotate(-90 24.8 260.8)">R</text>
</g>
</svg>
